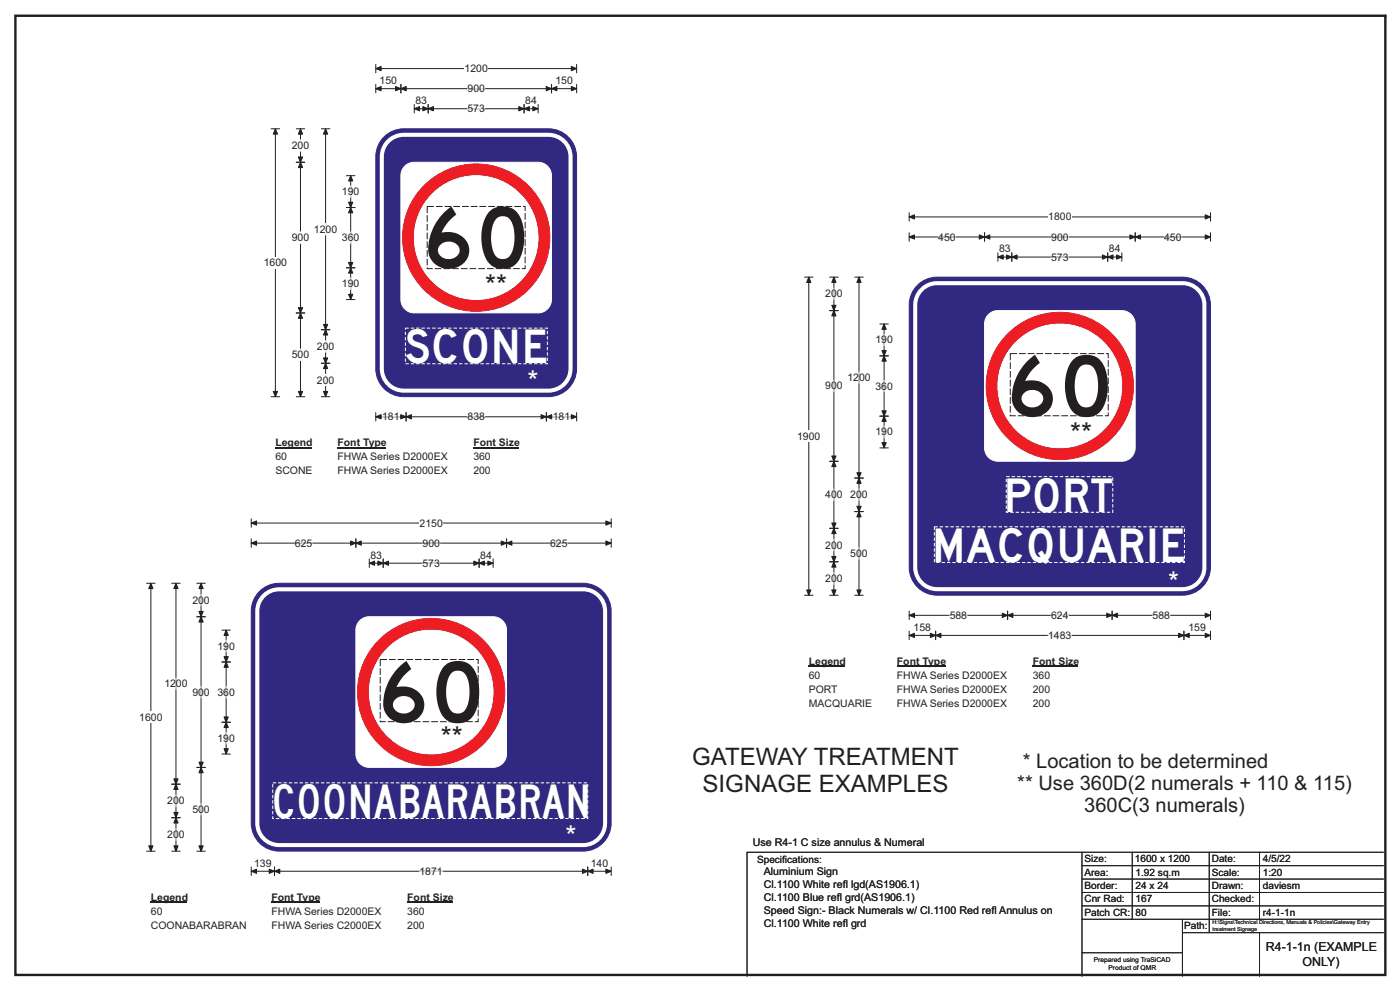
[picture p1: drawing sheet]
<svg xmlns="http://www.w3.org/2000/svg" width="420mm" height="297mm" viewBox="0 0 420 297" stroke-linecap="round" stroke-linejoin="round" font-family="sans-serif">
<path d="M4.6 4.7h411.2v287.8h-411.2z" fill="none" stroke="#231f20" stroke-width=".72"/>
<circle cx="415.8" cy="4.7" r=".36" fill="#231f20"/>
<path d="M112.8 19.3v2.6M173.1 19.3v2.6M112.8 20.6h60.3" fill="none" stroke="#231f20" stroke-width=".3"/>
<g fill="#231f20" stroke="#231f20" stroke-width=".3">
<path d="M112.8 20.6l1.6-.7v1.3z" fill-rule="evenodd"/>
<path d="M171.5 19.9l1.6 .7-1.6 .6z" fill-rule="evenodd"/>
</g>
<path d="M139.4 18.8h7v3.5h-7z" fill="#fff"/>
<g fill="none" stroke="#231f20" stroke-width=".3">
<path d="M81.4 38.6h2.5M82.6 38.6v80.4M112.8 26.6h60.3M112.8 25.3v2.6M120.3 25.3v2.6M124.3 32.6h37.2M124.3 31.3v2.6M128.5 31.3v2.6M157.3 31.3v2.6M161.5 31.3v2.6M165.5 25.3v2.6M173.1 25.3v2.6"/>
<path d="M81.4 119h2.5M112.8 123.8v2.5M112.8 125.1h60.3M121.9 123.8v2.5M164 123.8v2.5M173.1 123.8v2.5"/>
</g>
<g fill="#231f20" stroke="#231f20" stroke-width=".3">
<path d="M120.3 26.6l1.6-.6v1.2z" fill-rule="evenodd"/>
<path d="M163.9 26l1.6 .6-1.6 .6z" fill-rule="evenodd"/>
<path d="M112.8 26.6l1.6-.6v1.2z" fill-rule="evenodd"/>
<path d="M118.7 26l1.6 .6-1.6 .6z" fill-rule="evenodd"/>
<path d="M165.5 26.6l1.6-.6v1.2z" fill-rule="evenodd"/>
<path d="M171.5 26l1.6 .6-1.6 .6z" fill-rule="evenodd"/>
<path d="M128.5 32.6l1.6-.6v1.3z" fill-rule="evenodd"/>
<path d="M155.7 32l1.6 .6-1.6 .7z" fill-rule="evenodd"/>
<path d="M124.3 32.6l1.6-.6v1.3z" fill-rule="evenodd"/>
<path d="M126.9 32l1.6 .6-1.6 .7z" fill-rule="evenodd"/>
<path d="M157.3 32.6l1.6-.6v1.3z" fill-rule="evenodd"/>
<path d="M159.9 32l1.6 .6-1.6 .7z" fill-rule="evenodd"/>
<path d="M121.9 125.1l1.6-.7v1.3z" fill-rule="evenodd"/>
<path d="M162.4 124.4l1.6 .7-1.6 .6z" fill-rule="evenodd"/>
<path d="M112.8 125.1l1.6-.7v1.3z" fill-rule="evenodd"/>
<path d="M120.3 124.4l1.6 .7-1.6 .6z" fill-rule="evenodd"/>
<path d="M164 125.1l1.6-.7v1.3z" fill-rule="evenodd"/>
<path d="M171.5 124.4l1.6 .7-1.6 .6z" fill-rule="evenodd"/>
<path d="M82.6 38.6l.7 1.6h-1.3z" fill-rule="evenodd"/>
<path d="M82 117.4h1.3l-.7 1.6z" fill-rule="evenodd"/>
</g>
<path d="M140.3 32.6h5.2M140.3 26.6h5.2M114.7 125.1h5.2M140.3 125.1h5.2M165.9 125.1h5.2" fill="none" stroke="#fff" stroke-width=".3"/>
<path d="M79.2 77.1h6.9v3.5h-6.9z" fill="#fff"/>
<g fill="none" stroke="#231f20" stroke-width=".3">
<path d="M88.9 38.6h2.6M90.2 38.6v80.4M96.4 38.6h2.6M97.7 38.6v80.4M88.9 48.7h2.6M104 52.7h2.5M105.2 52.7v37.2M104 62.3h2.5M88.9 93.9h2.6M96.4 98.9h2.6M104 80.3h2.5M104 89.9h2.5"/>
<path d="M88.9 119h2.6M96.4 119h2.6M96.4 109h2.6"/>
</g>
<g fill="#231f20" stroke="#231f20" stroke-width=".3">
<path d="M90.2 48.7l.6 1.6h-1.3z" fill-rule="evenodd"/>
<path d="M89.5 92.3h1.3l-.6 1.6z" fill-rule="evenodd"/>
<path d="M90.2 38.6l.6 1.6h-1.3z" fill-rule="evenodd"/>
<path d="M89.5 47.1h1.3l-.6 1.6z" fill-rule="evenodd"/>
<path d="M90.2 93.9l.6 1.6h-1.3z" fill-rule="evenodd"/>
<path d="M89.5 117.4h1.3l-.6 1.6z" fill-rule="evenodd"/>
<path d="M97.7 98.9l.7 1.6h-1.3z" fill-rule="evenodd"/>
<path d="M97.1 107.4h1.3l-.7 1.6z" fill-rule="evenodd"/>
<path d="M97.7 38.6l.7 1.6h-1.3z" fill-rule="evenodd"/>
<path d="M97.1 97.3h1.3l-.7 1.6z" fill-rule="evenodd"/>
<path d="M97.7 109l.7 1.6h-1.3z" fill-rule="evenodd"/>
<path d="M97.1 117.4h1.3l-.7 1.6z" fill-rule="evenodd"/>
<path d="M105.2 62.3l.7 1.6h-1.3z" fill-rule="evenodd"/>
<path d="M104.6 78.8h1.3l-.7 1.5z" fill-rule="evenodd"/>
<path d="M105.2 52.7l.7 1.6h-1.3z" fill-rule="evenodd"/>
<path d="M104.6 60.7h1.3l-.7 1.6z" fill-rule="evenodd"/>
<path d="M105.2 80.3l.7 1.6h-1.3z" fill-rule="evenodd"/>
<path d="M104.6 88.3h1.3l-.7 1.6z" fill-rule="evenodd"/>
</g>
<path d="M90.2 41.9v3.5M105.2 55.7v3.5M90.2 69.5v3.6M97.7 67v3.5M105.2 69.5v3.6M105.2 83.4v3.5M90.2 104.7v3.5M97.7 102.2v3.5M97.7 112.3v3.5" fill="none" stroke="#fff" stroke-width=".3"/>
<path d="M82.6 131.1h10.9v3.5h-10.9z" fill="#fff"/>
<path d="M82.6 134.4h10.9" fill="none" stroke="#231f20" stroke-width=".32"/>
<path d="M101.3 131.1h14.5v3.5h-14.5z" fill="#fff"/>
<path d="M101.3 134.4h14.5" fill="none" stroke="#231f20" stroke-width=".32"/>
<path d="M142.1 131.1h13.5v3.5h-13.5z" fill="#fff"/>
<path d="M142.1 134.4h13.5" fill="none" stroke="#231f20" stroke-width=".32"/>
<g fill="#fff">
<path d="M82.6 135.3h3.5v3.5h-3.5z"/>
<path d="M101.3 135.3h33.2v3.5h-33.2z"/>
<path d="M142.1 135.3h5.2v3.5h-5.2z"/>
<path d="M82.6 139.5h11.2v3.5h-11.2z"/>
<path d="M101.3 139.5h33.2v3.5h-33.2z"/>
<path d="M142.1 139.5h5.2v3.5h-5.2z"/>
</g>
<path d="M115.2 41.1a8.4 8.4 0 0 1 6-2.5h43.4a8.4 8.4 0 0 1 8.4 8.4v63.6a8.4 8.4 0 0 1-8.4 8.4h-43.4a8.4 8.4 0 0 1-8.4-8.4v-63.6a8.4 8.4 0 0 1 2.4-5.9z" fill-rule="evenodd" fill="#312882" stroke="#312882" stroke-width=".3"/>
<path d="M116.2 42.7a6.6 6.6 0 0 1 5-2.2h43.4a6.6 6.6 0 0 1 6.6 6.5v63.6a6.6 6.6 0 0 1-6.6 6.6h-43.4a6.6 6.6 0 0 1-6.6-6.6v-63.6a6.6 6.6 0 0 1 1.6-4.3z" fill="none" stroke="#fff" stroke-width="1.2"/>
<g fill="#fff" stroke="#fff" stroke-width=".3">
<path d="M121.5 49.9a4 4 0 0 1 2.8-1.2h37.2a4 4 0 0 1 4 4v37.2a4 4 0 0 1-4 4h-37.2a4 4 0 0 1-4-4v-37.2a4 4 0 0 1 1.2-2.8z" fill-rule="evenodd"/>
<circle cx="142.9" cy="71.3" r="18.6"/>
</g>
<circle cx="142.9" cy="71.3" r="22.1" fill="#ee1d23" stroke="#ee1d23" stroke-width=".3"/>
<g fill="none" stroke="#231f20" stroke-width=".3">
<path d="M272.9 65.1h90.4M272.9 63.8v2.6M363.3 63.8v2.6M324.7 259.7h90.5M324.7 255.7v37.2M339.8 255.7v20.1M362.9 255.7v24.1M378 255.7v20.1M415.2 255.7h-191v37.2M324.7 263.8h90.5M324.7 267.8h90.5M324.7 271.8h90.5"/>
<path d="M324.7 275.8h90.5M354.9 279.8h60.3M354.9 275.8v17.1M378 279.8v13.1M324.7 285.9h30.2"/>
</g>
<path d="M121.7 98.4h42.6v10.8h-42.6z" fill="none" stroke="#fff" stroke-width=".3" stroke-dasharray="1 .6" stroke-linecap="butt"/>
<path d="M128.2 61.9h29.4v18.7h-29.4z" fill="none" stroke="#231f20" stroke-width=".3" stroke-dasharray="2 .6" stroke-linecap="butt"/>
<g fill="#231f20" stroke="#231f20" stroke-width=".3">
<path d="M272.9 65.1l1.6-.7v1.3z" fill-rule="evenodd"/>
<path d="M361.7 64.4l1.6 .7-1.6 .6z" fill-rule="evenodd"/>
</g>
<path d="M314.6 63.3h7v3.6h-7z" fill="#fff"/>
<g fill="none" stroke="#231f20" stroke-width=".3">
<path d="M272.9 71.1h90.4M272.9 69.8v2.6M295.5 69.8v2.6M299.5 77.1h37.2M299.5 75.9v2.5M303.6 75.9v2.5M332.4 75.9v2.5M336.7 75.9v2.5M340.7 69.8v2.6M363.3 69.8v2.6M241.5 83.2h2.5M242.7 83.2v95.4"/>
<path d="M241.5 178.6h2.5M272.9 183.3v2.6M272.9 189.4v2.5M272.9 184.6h90.4M272.9 190.6h90.4M280.8 189.4v2.5M302.4 183.3v2.6M333.8 183.3v2.6M355.3 189.4v2.5M363.3 183.3v2.6M363.3 189.4v2.5"/>
</g>
<g fill="#231f20" stroke="#231f20" stroke-width=".3">
<path d="M295.5 71.1l1.6-.6v1.2z" fill-rule="evenodd"/>
<path d="M339.1 70.5l1.6 .6-1.6 .6z" fill-rule="evenodd"/>
<path d="M272.9 71.1l1.6-.6v1.2z" fill-rule="evenodd"/>
<path d="M293.9 70.5l1.6 .6-1.6 .6z" fill-rule="evenodd"/>
<path d="M340.7 71.1l1.6-.6v1.2z" fill-rule="evenodd"/>
<path d="M361.7 70.5l1.6 .6-1.6 .6z" fill-rule="evenodd"/>
<path d="M303.6 77.1l1.6-.6v1.3z" fill-rule="evenodd"/>
<path d="M330.8 76.5l1.6 .6-1.6 .7z" fill-rule="evenodd"/>
<path d="M299.5 77.1l1.6-.6v1.3z" fill-rule="evenodd"/>
<path d="M302.1 76.5l1.5 .6-1.5 .7z" fill-rule="evenodd"/>
<path d="M332.4 77.1l1.6-.6v1.3z" fill-rule="evenodd"/>
<path d="M335.1 76.5l1.6 .6-1.6 .7z" fill-rule="evenodd"/>
<path d="M302.4 184.6l1.6-.6v1.3z" fill-rule="evenodd"/>
<path d="M332.2 184l1.6 .6-1.6 .7z" fill-rule="evenodd"/>
<path d="M272.9 184.6l1.6-.6v1.3z" fill-rule="evenodd"/>
<path d="M300.8 184l1.6 .6-1.6 .7z" fill-rule="evenodd"/>
<path d="M333.8 184.6l1.6-.6v1.3z" fill-rule="evenodd"/>
<path d="M361.7 184l1.6 .6-1.6 .7z" fill-rule="evenodd"/>
<path d="M280.8 190.6l1.6-.6v1.3z" fill-rule="evenodd"/>
<path d="M353.7 190l1.6 .6-1.6 .7z" fill-rule="evenodd"/>
<path d="M272.9 190.6l1.6-.6v1.3z" fill-rule="evenodd"/>
<path d="M279.2 190l1.6 .6-1.6 .7z" fill-rule="evenodd"/>
<path d="M355.3 190.6l1.6-.6v1.3z" fill-rule="evenodd"/>
<path d="M361.7 190l1.6 .6-1.6 .7z" fill-rule="evenodd"/>
<path d="M242.7 83.2l.7 1.5h-1.3z" fill-rule="evenodd"/>
<path d="M242.1 177h1.3l-.7 1.6z" fill-rule="evenodd"/>
</g>
<path d="M281.6 71.1h5.2M315.4 77.1h5.3M315.5 71.1h5.2M349.4 71.1h5.2M285 184.6h5.2M314.6 190.6h6.9M315.5 184.6h5.2M345.9 184.6h5.2" fill="none" stroke="#fff" stroke-width=".3"/>
<path d="M239.2 129.1h7v3.5h-7z" fill="#fff"/>
<g fill="none" stroke="#231f20" stroke-width=".3">
<path d="M249 93.2h2.5M249 83.2h2.5M250.3 83.2v95.4M256.5 83.2h2.6M257.8 83.2v95.4M264.1 97.2h2.5M265.3 97.2v37.2M264.1 106.8h2.5M249 138.4h2.5M264.1 124.9h2.5M264.1 134.4h2.5M249 158.5h2.5"/>
<path d="M256.5 143.4h2.6M256.5 153.5h2.6M249 168.6h2.5M249 178.6h2.5M256.5 178.6h2.6"/>
</g>
<g fill="#231f20" stroke="#231f20" stroke-width=".3">
<path d="M250.3 93.2l.6 1.6h-1.3z" fill-rule="evenodd"/>
<path d="M249.6 136.8h1.3l-.6 1.6z" fill-rule="evenodd"/>
<path d="M250.3 83.2l.6 1.5h-1.3z" fill-rule="evenodd"/>
<path d="M249.6 91.6h1.3l-.6 1.6z" fill-rule="evenodd"/>
<path d="M250.3 138.4l.6 1.6h-1.3z" fill-rule="evenodd"/>
<path d="M249.6 156.9h1.3l-.6 1.6z" fill-rule="evenodd"/>
<path d="M250.3 158.5l.6 1.6h-1.3z" fill-rule="evenodd"/>
<path d="M249.6 167h1.3l-.6 1.6z" fill-rule="evenodd"/>
<path d="M250.3 168.6l.6 1.6h-1.3z" fill-rule="evenodd"/>
<path d="M249.6 177h1.3l-.6 1.6z" fill-rule="evenodd"/>
<path d="M257.8 143.4l.6 1.6h-1.2z" fill-rule="evenodd"/>
<path d="M257.2 151.9h1.2l-.6 1.6z" fill-rule="evenodd"/>
<path d="M257.8 83.2l.6 1.5h-1.2z" fill-rule="evenodd"/>
<path d="M257.2 141.8h1.2l-.6 1.6z" fill-rule="evenodd"/>
<path d="M257.8 153.5l.6 1.6h-1.2z" fill-rule="evenodd"/>
<path d="M257.2 177h1.2l-.6 1.6z" fill-rule="evenodd"/>
<path d="M265.3 106.8l.7 1.6h-1.3z" fill-rule="evenodd"/>
<path d="M264.7 123.3h1.3l-.7 1.6z" fill-rule="evenodd"/>
<path d="M265.3 97.2l.7 1.6h-1.3z" fill-rule="evenodd"/>
<path d="M264.7 105.2h1.3l-.7 1.6z" fill-rule="evenodd"/>
<path d="M265.3 124.9l.7 1.6h-1.3z" fill-rule="evenodd"/>
<path d="M264.7 132.8h1.3l-.7 1.6z" fill-rule="evenodd"/>
</g>
<path d="M250.3 86.4v3.5M250.3 114v3.6M257.8 111.5v3.5M265.3 100.2v3.5M265.3 114.1v3.5M265.3 127.9v3.5M250.3 146.7v3.5M257.8 146.7v3.5M250.3 161.8v3.5M250.3 171.8v3.5M257.8 164.3v3.5" fill="none" stroke="#fff" stroke-width=".3"/>
<path d="M242.7 196.7h10.8v3.5h-10.8z" fill="#fff"/>
<path d="M242.7 200h10.8" fill="none" stroke="#231f20" stroke-width=".32"/>
<path d="M269.2 196.7h14.5v3.5h-14.5z" fill="#fff"/>
<path d="M269.2 200h14.5" fill="none" stroke="#231f20" stroke-width=".32"/>
<path d="M309.9 196.7h13.6v3.5h-13.6z" fill="#fff"/>
<path d="M309.9 200h13.6" fill="none" stroke="#231f20" stroke-width=".32"/>
<g fill="#fff">
<path d="M242.7 200.9h3.5v3.5h-3.5z"/>
<path d="M269.2 200.9h33.2v3.5h-33.2z"/>
<path d="M309.9 200.9h5.3v3.5h-5.3z"/>
<path d="M242.7 205.1h8.7v3.5h-8.7z"/>
<path d="M269.2 205.1h33.2v3.5h-33.2z"/>
<path d="M309.9 205.1h5.3v3.5h-5.3z"/>
<path d="M242.7 209.3h18.9v3.5h-18.9z"/>
<path d="M269.2 209.3h33.2v3.5h-33.2z"/>
<path d="M309.9 209.3h5.3v3.5h-5.3z"/>
</g>
<path d="M275.3 85.6a8.4 8.4 0 0 1 5.9-2.4h73.7a8.4 8.4 0 0 1 8.4 8.3v78.7a8.4 8.4 0 0 1-8.4 8.4h-73.7a8.4 8.4 0 0 1-8.3-8.4v-78.7a8.4 8.4 0 0 1 2.4-5.9z" fill-rule="evenodd" fill="#312882" stroke="#312882" stroke-width=".3"/>
<path d="M276.3 87.2a6.6 6.6 0 0 1 4.9-2.2h73.7a6.6 6.6 0 0 1 6.6 6.5v78.7a6.6 6.6 0 0 1-6.6 6.6h-73.7a6.6 6.6 0 0 1-6.5-6.6v-78.7a6.6 6.6 0 0 1 1.6-4.3z" fill="none" stroke="#fff" stroke-width="1.2"/>
<g fill="#fff" stroke="#fff" stroke-width=".3">
<path d="M296.6 94.4a4 4 0 0 1 2.9-1.2h37.2a4 4 0 0 1 4 4v37.2a4 4 0 0 1-4 4h-37.2a4 4 0 0 1-4-4v-37.2a4 4 0 0 1 1.1-2.8z" fill-rule="evenodd"/>
<circle cx="318.1" cy="115.8" r="18.6"/>
</g>
<circle cx="318.1" cy="115.8" r="22.1" fill="#ee1d23" stroke="#ee1d23" stroke-width=".3"/>
<path d="M280.4 158.1h75.1v10.7h-75.1zM302 143h32v10.7h-32z" fill="none" stroke="#fff" stroke-width=".3" stroke-dasharray="1 .6" stroke-linecap="butt"/>
<path d="M303.2 106.1h29.4v18.6h-29.4z" fill="none" stroke="#231f20" stroke-width=".3" stroke-dasharray="2 .6" stroke-linecap="butt"/>
<path d="M75.4 156.9h108M75.4 155.7v2.5M183.4 155.7v2.5" fill="none" stroke="#231f20" stroke-width=".3"/>
<g fill="#231f20" stroke="#231f20" stroke-width=".3">
<path d="M75.4 156.9l1.6-.6v1.3z" fill-rule="evenodd"/>
<path d="M181.8 156.3l1.6 .6-1.6 .7z" fill-rule="evenodd"/>
</g>
<path d="M125.9 155.2h7v3.5h-7z" fill="#fff"/>
<g fill="none" stroke="#231f20" stroke-width=".3">
<path d="M44 175h2.6M45.3 175v80.4M75.4 163h108M75.4 161.7v2.5M106.8 161.7v2.5M110.8 169h37.2M110.8 167.7v2.6M115 167.7v2.6M143.8 167.7v2.6M148 167.7v2.6M152 161.7v2.5M183.4 161.7v2.5"/>
<path d="M44 255.4h2.6M75.4 260.1v2.6M75.4 261.4h108M82.4 260.1v2.6M176.4 260.1v2.6M183.4 260.1v2.6"/>
</g>
<g fill="#231f20" stroke="#231f20" stroke-width=".3">
<path d="M106.8 163l1.6-.7v1.3z" fill-rule="evenodd"/>
<path d="M150.4 162.3l1.6 .7-1.6 .6z" fill-rule="evenodd"/>
<path d="M75.4 163l1.6-.7v1.3z" fill-rule="evenodd"/>
<path d="M105.2 162.3l1.6 .7-1.6 .6z" fill-rule="evenodd"/>
<path d="M152 163l1.6-.7v1.3z" fill-rule="evenodd"/>
<path d="M181.8 162.3l1.6 .7-1.6 .6z" fill-rule="evenodd"/>
<path d="M115 169l1.6-.7v1.3z" fill-rule="evenodd"/>
<path d="M142.2 168.3l1.6 .7-1.6 .6z" fill-rule="evenodd"/>
<path d="M110.8 169l1.6-.7v1.3z" fill-rule="evenodd"/>
<path d="M113.4 168.3l1.6 .7-1.6 .6z" fill-rule="evenodd"/>
<path d="M143.8 169l1.6-.7v1.3z" fill-rule="evenodd"/>
<path d="M146.4 168.3l1.6 .7-1.6 .6z" fill-rule="evenodd"/>
<path d="M82.4 261.4l1.6-.6v1.2z" fill-rule="evenodd"/>
<path d="M174.8 260.8l1.6 .6-1.6 .6z" fill-rule="evenodd"/>
<path d="M75.4 261.4l1.6-.6v1.2z" fill-rule="evenodd"/>
<path d="M80.8 260.8l1.6 .6-1.6 .6z" fill-rule="evenodd"/>
<path d="M176.4 261.4l1.6-.6v1.2z" fill-rule="evenodd"/>
<path d="M181.8 260.8l1.6 .6-1.6 .6z" fill-rule="evenodd"/>
<path d="M45.3 175l.6 1.6h-1.3z" fill-rule="evenodd"/>
<path d="M44.6 253.8h1.3l-.6 1.6z" fill-rule="evenodd"/>
</g>
<path d="M88.5 163h5.2M126.8 169h5.2M126.8 163h5.2M165.1 163h5.2M125.9 261.4h7" fill="none" stroke="#fff" stroke-width=".3"/>
<path d="M41.8 213.5h7v3.5h-7z" fill="#fff"/>
<g fill="none" stroke="#231f20" stroke-width=".3">
<path d="M51.5 175h2.6M52.8 175v80.4M59.1 175h2.5M60.3 175v80.4M59.1 185h2.5M66.6 198.6h2.5M66.6 189.1h2.5M67.9 189.1v37.1M66.6 216.7h2.5M51.5 235.3h2.6M59.1 230.3h2.5M66.6 226.2h2.5"/>
<path d="M51.5 245.3h2.6M51.5 255.4h2.6M59.1 255.4h2.5"/>
</g>
<g fill="#231f20" stroke="#231f20" stroke-width=".3">
<path d="M52.8 235.3l.6 1.6h-1.2z" fill-rule="evenodd"/>
<path d="M52.2 243.7h1.2l-.6 1.6z" fill-rule="evenodd"/>
<path d="M52.8 175l.6 1.6h-1.2z" fill-rule="evenodd"/>
<path d="M52.2 233.7h1.2l-.6 1.6z" fill-rule="evenodd"/>
<path d="M52.8 245.3l.6 1.6h-1.2z" fill-rule="evenodd"/>
<path d="M52.2 253.8h1.2l-.6 1.6z" fill-rule="evenodd"/>
<path d="M60.3 185l.7 1.6h-1.3z" fill-rule="evenodd"/>
<path d="M59.7 228.7h1.3l-.7 1.6z" fill-rule="evenodd"/>
<path d="M60.3 175l.7 1.6h-1.3z" fill-rule="evenodd"/>
<path d="M59.7 183.4h1.3l-.7 1.6z" fill-rule="evenodd"/>
<path d="M60.3 230.3l.7 1.6h-1.3z" fill-rule="evenodd"/>
<path d="M59.7 253.8h1.3l-.7 1.6z" fill-rule="evenodd"/>
<path d="M67.9 198.6l.6 1.6h-1.3z" fill-rule="evenodd"/>
<path d="M67.2 215.1h1.3l-.6 1.6z" fill-rule="evenodd"/>
<path d="M67.9 189.1l.6 1.6h-1.3z" fill-rule="evenodd"/>
<path d="M67.2 197h1.3l-.6 1.6z" fill-rule="evenodd"/>
<path d="M67.9 216.7l.6 1.6h-1.3z" fill-rule="evenodd"/>
<path d="M67.2 224.6h1.3l-.6 1.6z" fill-rule="evenodd"/>
</g>
<path d="M60.3 178.3v3.5M67.9 192.1v3.5M52.8 203.4v3.5M60.3 205.9v3.5M67.9 205.9v3.5M67.9 219.7v3.5M52.8 238.6v3.5M52.8 248.6v3.5M60.3 241.1v3.5" fill="none" stroke="#fff" stroke-width=".3"/>
<path d="M45.3 267.4h10.8v3.5h-10.8z" fill="#fff"/>
<path d="M45.3 270.7h10.8" fill="none" stroke="#231f20" stroke-width=".32"/>
<path d="M81.4 267.4h14.5v3.5h-14.5z" fill="#fff"/>
<path d="M81.4 270.7h14.5" fill="none" stroke="#231f20" stroke-width=".32"/>
<path d="M122.2 267.4h13.5v3.5h-13.5z" fill="#fff"/>
<path d="M122.2 270.7h13.5" fill="none" stroke="#231f20" stroke-width=".32"/>
<g fill="#fff">
<path d="M45.3 271.6h3.5v3.6h-3.5z"/>
<path d="M81.4 271.6h33.3v3.6h-33.3z"/>
<path d="M122.2 271.6h5.3v3.6h-5.3z"/>
<path d="M45.3 275.9h28.6v3.5h-28.6z"/>
<path d="M81.4 275.9h33.3v3.5h-33.3z"/>
<path d="M122.2 275.9h5.3v3.5h-5.3z"/>
</g>
<path d="M77.9 177.5a8.4 8.4 0 0 1 5.9-2.5h91.2a8.4 8.4 0 0 1 8.4 8.4v63.6a8.4 8.4 0 0 1-8.4 8.4h-91.2a8.4 8.4 0 0 1-8.4-8.4v-63.6a8.4 8.4 0 0 1 2.5-5.9z" fill-rule="evenodd" fill="#312882" stroke="#312882" stroke-width=".3"/>
<path d="M78.8 179.1a6.6 6.6 0 0 1 5-2.3h91.2a6.6 6.6 0 0 1 6.6 6.6v63.6a6.6 6.6 0 0 1-6.6 6.6h-91.2a6.6 6.6 0 0 1-6.6-6.6v-63.6a6.6 6.6 0 0 1 1.6-4.3z" fill="none" stroke="#fff" stroke-width="1.2"/>
<g fill="#fff" stroke="#fff" stroke-width=".3">
<path d="M108 186.2a4 4 0 0 1 2.8-1.2h37.2a4 4 0 0 1 4 4v37.2a4 4 0 0 1-4 4h-37.2a4 4 0 0 1-4-4v-37.2a4 4 0 0 1 1.2-2.8z" fill-rule="evenodd"/>
<circle cx="129.4" cy="207.6" r="18.6"/>
</g>
<circle cx="129.4" cy="207.7" r="22.1" fill="#ee1d23" stroke="#ee1d23" stroke-width=".3"/>
<path d="M81.9 234.9h94.5v10.7h-94.5z" fill="none" stroke="#fff" stroke-width=".3" stroke-dasharray="1 .6" stroke-linecap="butt"/>
<path d="M114.1 197.9h29.4v18.6h-29.4z" fill="none" stroke="#231f20" stroke-width=".3" stroke-dasharray="2 .6" stroke-linecap="butt"/>
<g font-size="25.1" fill="#231f20">
<text x="126.7" y="80.3">60</text>
<text x="301.8" y="124.9">60</text>
<text x="113.2" y="216.7">60</text>
</g>
<g font-size="14" fill="#fff">
<text x="121.4" y="109">SCONE</text>
<text x="301.2" y="153.5">PORT</text>
<text x="279.6" y="168.6">MACQUARIE</text>
<text x="81.5" y="245.3">COONABARABRAN</text>
</g>
<g font-size="8.5" fill="#231f20">
<text x="145.6" y="88.4">**</text>
<text x="321.2" y="132.9">**</text>
<text x="132.3" y="224.2">**</text>
</g>
<g font-size="8.5" fill="#fff">
<text x="158.3" y="117.3">*</text>
<text x="350.6" y="177.6">*</text>
<text x="169.7" y="253.7">*</text>
</g>
<g font-size="7.2" fill="#231f20">
<text x="207.7" y="229.5">GATEWAY TREATMENT</text>
<text x="210.9" y="237.6">SIGNAGE EXAMPLES</text>
</g>
<g font-size="6" fill="#231f20">
<text x="307" y="230.3">* Location to be determined</text>
<text x="305.3" y="237">** Use 360D(2 numerals + 110 &amp; 115)</text>
<text x="325.4" y="243.8">360C(3 numerals)</text>
</g>
<g font-size="3.7" fill="#231f20">
<text x="379.9" y="285.2">R4-1-1n (EXAMPLE</text>
<text x="390.9" y="289.7">ONLY)</text>
</g>
<g font-size="3.2" fill="#231f20">
<text x="225.9" y="253.8">Use R4-1 C size annulus &amp; Numeral</text>
<text x="229.2" y="262.6">Aluminium Sign</text>
<text x="229.2" y="266.5">Cl.1100 White ref</text>
<text x="252.9" y="266.5">l lgd(AS1906.1)</text>
<text x="229.2" y="270.3">Cl.1100 Blue ref</text>
<text x="229.2" y="274.2">Speed Sign:- Black Numerals w/ Cl.1100 Red ref</text>
<text x="251.1" y="270.3">l grd(AS1906.1)</text>
<text x="297.6" y="274.2">l Annulus on</text>
<text x="229.2" y="278">Cl.1100 White ref</text>
<text x="252.9" y="278">l grd</text>
</g>
<g font-size="3.1" fill="#231f20">
<text x="139.4" y="21.6">1200</text>
<text x="113.9" y="25.2">150</text>
<text x="140.3" y="27.7">900</text>
<text x="166.7" y="25.2">150</text>
<text x="124.7" y="31.2">83</text>
<text x="140.3" y="33.7">573</text>
<text x="157.7" y="31.2">84</text>
<text x="87.6" y="44.7">200</text>
<text x="102.6" y="58.5">190</text>
<text x="94.2" y="69.8">1200</text>
<text x="314.6" y="66.2">1800</text>
<text x="87.6" y="72.3">900</text>
<text x="102.6" y="72.3">360</text>
<text x="281.6" y="72.2">450</text>
<text x="299.8" y="75.7">83</text>
<text x="315.5" y="72.2">900</text>
<text x="332.8" y="75.7">84</text>
<text x="349.4" y="72.2">450</text>
<text x="79.2" y="79.9">1600</text>
<text x="315.4" y="78.2">573</text>
<text x="102.6" y="86.2">190</text>
<text x="247.6" y="89.2">200</text>
<text x="87.6" y="107.5">500</text>
<text x="95.1" y="105">200</text>
<text x="262.7" y="103">190</text>
<text x="95.1" y="115.1">200</text>
<text x="247.6" y="116.9">900</text>
<text x="254.3" y="114.3">1200</text>
<text x="262.7" y="116.9">360</text>
<text x="114.7" y="126.1">181</text>
<text x="140.3" y="126.1">838</text>
<text x="165.9" y="126.1">181</text>
<text x="239.2" y="131.9">1900</text>
<text x="262.7" y="130.7">190</text>
<text x="82.6" y="133.9">Legend</text>
<text x="101.3" y="133.9">Font Type</text>
<text x="142.1" y="133.9">Font Size</text>
<text x="82.6" y="138.1">60</text>
<text x="82.6" y="142.3">SCONE</text>
<text x="101.3" y="138.1">FHWA Series D2000EX</text>
<text x="101.3" y="142.3">FHWA Series D2000EX</text>
<text x="142.1" y="138.1">360</text>
<text x="142.1" y="142.3">200</text>
<text x="247.6" y="149.5">400</text>
<text x="255.2" y="149.5">200</text>
<text x="125.9" y="158">2150</text>
<text x="88.5" y="164">625</text>
<text x="111.2" y="167.6">83</text>
<text x="126.8" y="164">900</text>
<text x="144.2" y="167.6">84</text>
<text x="165.1" y="164">625</text>
<text x="247.6" y="164.6">200</text>
<text x="255.2" y="167.1">500</text>
<text x="126.8" y="170">573</text>
<text x="247.6" y="174.6">200</text>
<text x="57.7" y="181.1">200</text>
<text x="285" y="185.7">588</text>
<text x="315.5" y="185.7">624</text>
<text x="345.9" y="185.7">588</text>
<text x="274.2" y="189.2">158</text>
<text x="314.6" y="191.7">1483</text>
<text x="356.7" y="189.2">159</text>
<text x="65.3" y="194.9">190</text>
<text x="242.7" y="199.5">Legend</text>
<text x="242.7" y="203.7">60</text>
<text x="269.2" y="199.5">Font Type</text>
<text x="269.2" y="203.7">FHWA Series D2000EX</text>
<text x="309.9" y="199.5">Font Size</text>
<text x="309.9" y="203.7">360</text>
<text x="49.3" y="206.2">1200</text>
<text x="57.7" y="208.7">900</text>
<text x="65.3" y="208.7">360</text>
<text x="242.7" y="207.9">PORT</text>
<text x="269.2" y="207.9">FHWA Series D2000EX</text>
<text x="309.9" y="207.9">200</text>
<text x="242.7" y="212.1">MACQUARIE</text>
<text x="269.2" y="212.1">FHWA Series D2000EX</text>
<text x="309.9" y="212.1">200</text>
<text x="41.8" y="216.3">1600</text>
<text x="65.3" y="222.5">190</text>
<text x="50.2" y="241.4">200</text>
<text x="57.7" y="243.9">500</text>
<text x="50.2" y="251.4">200</text>
<text x="76.3" y="260">139</text>
<text x="125.9" y="262.5">1871</text>
<text x="177.3" y="260">140</text>
<text x="45.3" y="270.3">Legend</text>
<text x="45.3" y="274.5">60</text>
<text x="81.4" y="270.3">Font Type</text>
<text x="81.4" y="274.5">FHWA Series D2000EX</text>
<text x="122.2" y="270.3">Font Size</text>
<text x="122.2" y="274.5">360</text>
<text x="45.3" y="278.7">COONABARABRAN</text>
<text x="81.4" y="278.7">FHWA Series C2000EX</text>
<text x="122.2" y="278.7">200</text>
</g>
<g font-size="3" fill="#231f20">
<text x="227.2" y="258.9">Specif</text>
<text x="234.8" y="258.9">ications:</text>
<text x="325.5" y="258.7">Size:</text>
<text x="325.5" y="262.7">Area:</text>
<text x="340.6" y="258.7">1600 x 1200</text>
<text x="340.8" y="262.7">1.92 sq.m</text>
<text x="363.7" y="258.7">Date:</text>
<text x="363.7" y="262.7">Scale:</text>
<text x="379" y="258.7">4/5/22</text>
<text x="379" y="262.7">1:20</text>
<text x="325.5" y="266.7">Border:</text>
<text x="340.8" y="266.7">24 x 24</text>
<text x="363.7" y="266.7">Drawn:</text>
<text x="379" y="266.7">daviesm</text>
<text x="325.5" y="270.7">Cnr Rad:</text>
<text x="325.5" y="274.8">Patch CR:</text>
<text x="340.8" y="270.7">167</text>
<text x="340.8" y="274.8">80</text>
<text x="363.7" y="270.7">Checked:</text>
<text x="363.7" y="274.8">File:</text>
<text x="379" y="274.8">r4-1-1n</text>
<text x="355.4" y="278.8">Path:</text>
</g>
<g font-size="2" fill="#231f20">
<text x="328.3" y="288.7">Prepared using TraSiCAD</text>
<text x="332.7" y="291.1">Product of QMR</text>
</g>
<g font-size="1.6" fill="#231f20">
<text x="363.9" y="279.3">treatment Signage</text>
<text x="363.9" y="277.3">H:\Signs\Technical Directions, Manuals &amp; Policies\Gateway Entry</text>
</g>
</svg>
